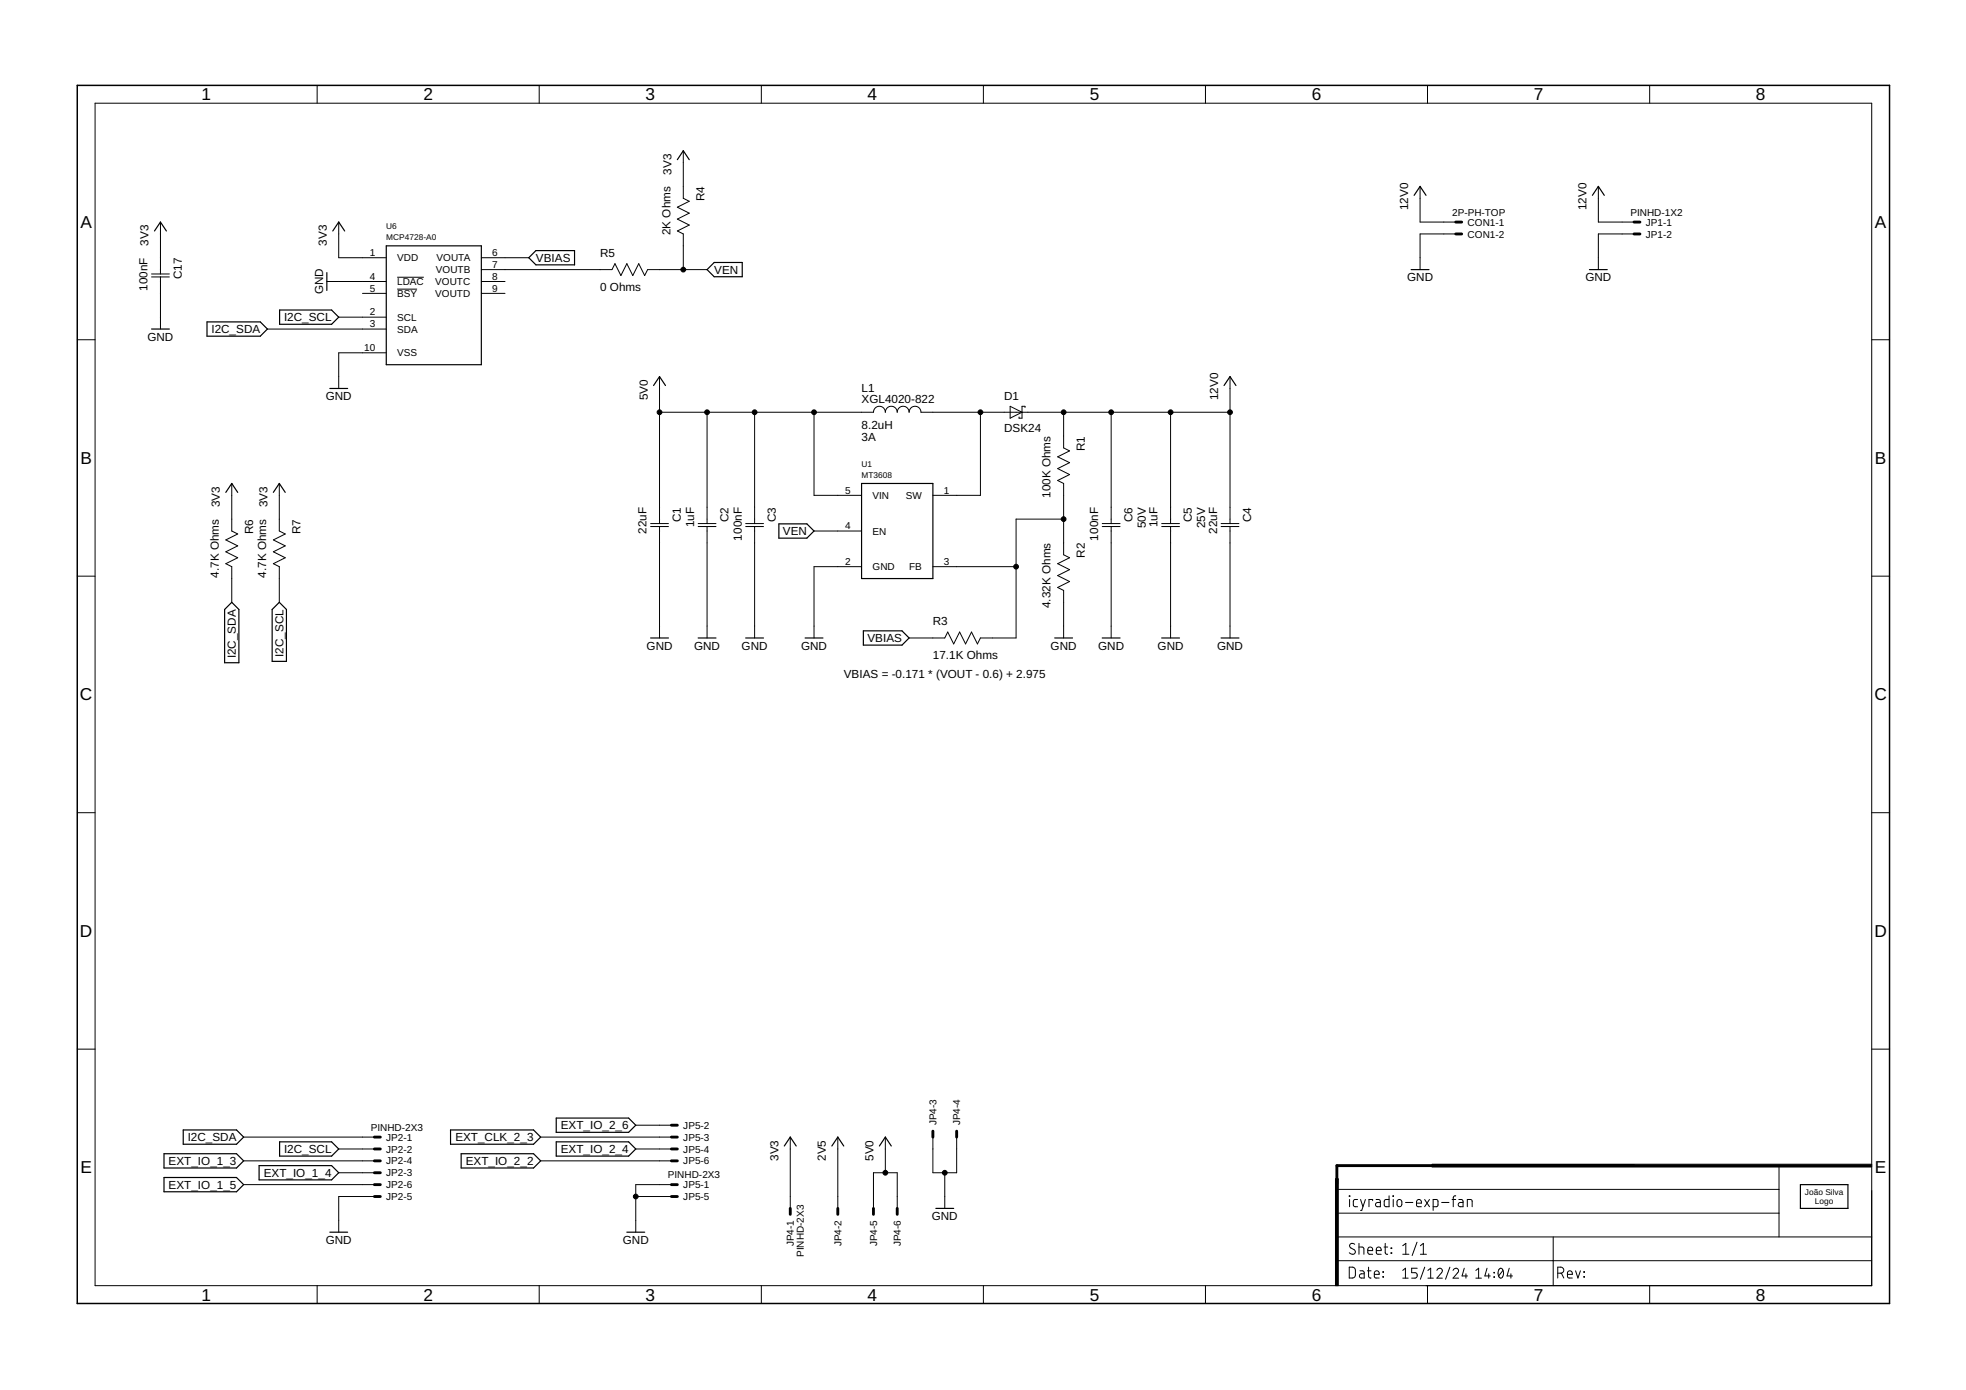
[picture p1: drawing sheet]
<svg xmlns="http://www.w3.org/2000/svg" width="420mm" height="297mm" viewBox="0 0 420 297" stroke-linecap="round" stroke-linejoin="round" font-family="sans-serif">
<g fill="none" stroke="#000" stroke-width=".21">
<path d="M67.8 18.2v3.9M115.2 18.2v3.9M162.7 18.2v3.9M210.2 18.2v3.9M257.6 18.2v3.9M305.1 18.2v3.9M352.6 18.2v3.9M20.3 22.1h379.7v252.6h-379.7zM146 32.2v10.2l1.3 .6-2.5 1.3 2.5 1.3-2.5 1.2 2.5 1.3-2.5 1.3 1.2 .6v7.6M303.5 39.8v7.7h7.6M341.6 39.8v7.7h7.6M32.4 58.5h3.8"/>
<path d="M32.4 59.2h3.8M34.3 47.5v11M34.3 59.2v11.1M72.4 47.5v7.6h10.1M84.9 59.2h5.7M102.9 55.1h10.1M102.9 57.6h27.9l.6-1.3 1.3 2.6 1.3-2.6 1.2 2.6 1.3-2.6 1.3 2.6 .6-1.3h12.7M311.1 50h-7.6v7.6M349.2 50h-7.6v7.6M16.5 72.6h3.8M57.1 70.3h25.4M69.8 60.2h12.7"/>
<path d="M72.4 67.8h10.1M77.5 62.7h5M82.5 75.4h-10.1v7.6M84.9 61.8h4.2M102.9 60.2h5M102.9 62.7h5M400 72.6h3.8M140.9 88.1h45.8a1.27 1.27 0 0 1 1.2-1.3 1.27 1.27 0 0 1 1.3 1.3 1.27 1.27 0 0 1 1.3-1.3 1.27 1.27 0 0 1 1.2 1.3 1.27 1.27 0 0 1 1.3-1.3 1.27 1.27 0 0 1 1.3 1.3 1.27 1.27 0 0 1 1.3-1.3 1.27 1.27 0 0 1 1.2 1.3h66.1M140.9 80.5v31.4M151.1 88.1v23.8M161.3 88.1v23.8M174 88.1v17.8h10.1"/>
<path d="M209.5 88.1v17.8h-10.1M215.9 86.8l2.5 1.3-2.5 1.3zM219.1 87.1v-.3h-.7v2.6h-.6v-.3M227.3 88.1v7.6l1.3 .7-2.6 1.2 2.6 1.3-2.6 1.2 2.6 1.3-2.6 1.3 1.3 .6v15.3l1.3 .6-2.6 1.3 2.6 1.2-2.6 1.3 2.6 1.3-2.6 1.2 1.3 .7v10.1M237.5 88.1v23.8M250.2 88.1v23.8M262.9 80.5v31.4M49.5 103.3v10.2l1.3 .6-2.5 1.3 2.5 1.2-2.5 1.3 2.5 1.3-2.5 1.3 1.2 .6v7.6M59.7 103.3v10.2l1.3 .6-2.6 1.3 2.6 1.2-2.6 1.3 2.6 1.3-2.6 1.3 1.3 .6v7.6M139 111.9h3.9M139 112.5h3.9M140.9 112.5v23.8"/>
<path d="M149.2 111.9h3.8M149.2 112.5h3.8M151.1 112.5v23.8M159.4 111.9h3.8M159.4 112.5h3.8M161.3 112.5v23.8M174 113.5h10.1M227.3 110.9h-10.2v25.4h-7.6l-.6 1.3-1.3-2.5-1.2 2.5-1.3-2.5-1.3 2.5-1.3-2.5-.6 1.2h-7.6M235.6 111.9h3.8M235.6 112.5h3.8M237.5 112.5v23.8M248.3 111.9h3.8"/>
<path d="M248.3 112.5h3.8M250.2 112.5v23.8M261 111.9h3.8M261 112.5h3.8M262.9 112.5v23.8M16.5 123.1h3.8M184.1 121.1h-10.1v15.2M199.4 121.1h17.7M400 123.1h3.8M16.5 173.7h3.8M400 173.7h3.8M16.5 224.2h3.8"/>
<path d="M400 224.2h3.8M52.1 253.2h27.9M52.1 243h27.9M52.1 248.1h27.9M72.4 245.5h7.6M72.4 250.6h7.6M80 255.7h-7.6v7.6M115.5 243h28M115.5 248.1h28M135.9 240.5h7.6M135.9 245.5h7.6M135.9 255.7h7.6"/>
<path d="M143.5 253.2h-7.6v10.1M168.9 243v15.2M179 243v15.2M186.7 258.2v-7.6h5v7.6M189.2 243v7.6M199.4 243v7.6h5v-7.6M201.9 250.6v7.6M285.7 254.2h94.5M285.7 259.2h94.5M288.4 255.5l.1 .2zM288.4 256.3v1.6M290.1 256.3h-.6l-.3 .4 .1 1.1 .8 .1"/>
<path d="M290.8 256.3l.5 1.6M291.8 256.3l-.8 2.4h-.2M293.3 256.6v-.3h-.7v1.6M294.1 256.3h.6l.3 .4v1.2h-.6a.46 .46 0 0 1-.4-.5 .46 .46 0 0 1 .4-.4h.6M296.9 255.5v2.4h-.8l-.3-.4 .1-.9 .2-.3h.8M297.7 255.5l.1 .2zM297.8 256.3v1.6M298.8 256.4l.4-.1a.92 .92 0 0 1 .1 1.5l-.3 .1a.92 .92 0 0 1-.2-1.5zM300.4 257h1.5M302.7 257.1h1.1a.55 .55 0 0 0-.4-.8 .55 .55 0 0 0-.7 .5l.1 1 1 .1M304.5 256.3l1 1.6M305.5 256.3l-1 1.6"/>
<path d="M306.3 257.9h.8l.2-.3v-1l-.2-.3h-.8v2.4M308.1 257h1.6M310.3 256.3h.8M311.1 255.5l-.4 .2-.1 .2v2M311.8 256.3h.6l.3 .4v1.2h-.6a.46 .46 0 0 1-.5-.5 .46 .46 0 0 1 .5-.4h.6M313.6 257.9v-1.6l.9 .1 .1 1.5M380.2 249.1v15.2M67.8 274.7v3.9M115.2 274.7v3.9M162.7 274.7v3.9M210.2 274.7v3.9M257.6 274.7v3.9"/>
<path d="M285.7 269.4h114.3M285.7 264.3h114.3M288.4 270.8h.8l.4 .4v1.5l-.4 .4h-.8zM289.5 265.9a.58 .58 0 0 0-.9-.1 .58 .58 0 0 0 .1 .9l.7 .4a.58 .58 0 0 1 .1 .8 .58 .58 0 0 1-.9 0l-.2-.2M290.4 266.5l1 .1 .1 1.4M290.4 265.7v2.3M290.6 271.6h.7l.2 .3v1.2h-.5a.46 .46 0 0 1-.5-.4 .46 .46 0 0 1 .5-.5h.5M292.2 271.6h.8M292.3 267.3h1a.54 .54 0 0 0-.3-.8 .54 .54 0 0 0-.7 .5l.1 .9 .9 .1M292.5 270.8v1.9l.1 .3 .4 .1M293.7 272.3h1a.54 .54 0 0 0-.3-.7 .54 .54 0 0 0-.7 .5l.1 .9 .9 .1M294.1 267.3h1.1a.54 .54 0 0 0-.4-.8 .54 .54 0 0 0-.7 .5l.1 .9 1 .1"/>
<path d="M295.6 272.8l.1 .1zM295.6 271.8l.1 .1zM295.8 266.5h.8M296 265.7l.1 2.1 .5 .2M297.3 266.7l.1 .1zM297.3 267.7l.1 .1zM299.8 268h1.3M299.8 273.1h1.1M299.8 271.5l.6-.5v2.1M299.8 266.2l.6-.5v2.3M302.8 265.5l-1 2.8M302.9 271h-1.2v1h.7a.59 .59 0 0 1 .5 .6 .59 .59 0 0 1-.5 .5h-.7"/>
<path d="M303.6 268h1.2M303.6 266.2l.6-.5v2.3M304.5 270.8l-.9 2.6M305.1 274.7v3.9M305.2 273.1h1.1M305.2 271.5l.6-.5v2.1M307.1 271.5a.58 .58 0 0 1 .8-.5 .58 .58 0 0 1 .2 1l-1 1.1h1.2M309.9 270.8l-1 2.6M310.5 271.5a.58 .58 0 0 1 .9-.5 .58 .58 0 0 1 .1 1l-1 1.1h1.2M312.9 271l-.4 1.7h1.1M313.3 272.2v.9M315.4 273.1h1.2"/>
<path d="M315.4 271.5l.6-.5v2.1M317.8 271l-.5 1.7h1.2M318.2 272.2v.9M319.3 271.9l.1 .1zM319.3 272.8l.1 .2zM320.4 271.2l.2-.1a.88 .88 0 0 1 .7 1.2l-.1 .3a.51 .51 0 0 1-.5 .5 .51 .51 0 0 1-.5-.5v-.8zM321.2 271.5l-.9 1.2M322.5 271l-.4 1.7h1.1M322.9 272.2v.9M331.9 264.3v10.4M332.9 272.1h.6a.65 .65 0 0 0 .7-.7 .65 .65 0 0 0-.7-.6h-.6v2.3M333.7 272.1l.5 1"/>
<path d="M335 272.3h1a.54 .54 0 0 0-.3-.7 .54 .54 0 0 0-.7 .5l.1 .9 .9 .1M336.7 271.6l.5 1.5 .6-1.5M338.5 271.8l.1 .1zM338.5 272.8l.1 .1zM352.6 274.7v3.9"/>
</g>
<g fill="none" stroke="#000" stroke-width=".25">
<path d="M144.8 34.1l1.2-1.9 1.3 1.9M33 49.4l1.3-1.9 1.3 1.9M69.8 58.3v3.8M71.1 49.4l1.3-1.9 1.3 1.9M82.5 52.5h20.4v25.4h-20.4zM113 55.1l1.5-1.5h8.3v3h-8.3zM152.6 56.1h6v3h-6l-1.5-1.5zM301.6 57.6h3.8M302.2 41.7l1.3-1.9 1.3 1.9M339.7 57.6h3.8M340.3 41.7l1.3-1.9 1.3 1.9M32.4 70.3h3.8"/>
<path d="M44.2 68.8h11.4l1.5 1.5-1.5 1.5h-11.4zM59.8 66.3h11.1l1.5 1.5-1.5 1.5h-11.1zM70.5 83h3.8M139.7 82.4l1.2-1.9 1.3 1.9M261.6 82.4l1.3-1.9 1.2 1.9M48.3 105.2l1.2-1.9 1.3 1.9M58.4 105.2l1.3-1.9 1.3 1.9M166.5 112h5.9l1.6 1.5-1.6 1.5h-5.9zM184.1 103.3h15.3v20.3h-15.3zM48 130.2l1.5-1.5 1.6 1.5v11.4h-3.1zM58.2 130.2l1.5-1.5 1.5 1.5v11.1h-3zM139 136.3h3.9"/>
<path d="M149.2 136.3h3.8M159.4 136.3h3.8M172.1 136.3h3.8M184.5 134.8h8.3l1.5 1.5-1.5 1.6h-8.3zM225.4 136.3h3.8M235.6 136.3h3.8M248.3 136.3h3.8M261 136.3h3.8M118.9 238.9h15.4l1.6 1.6-1.6 1.5h-15.4zM35.1 246.5h15.4l1.6 1.6-1.6 1.5h-15.4zM35.1 251.6h15.4l1.6 1.6-1.6 1.5h-15.4zM39.2 241.5h11.3l1.6 1.5-1.6 1.5h-11.3z"/>
<path d="M55.4 249.1h15.5l1.5 1.5-1.5 1.5h-15.5zM59.8 244h11.1l1.5 1.5-1.5 1.6h-11.1zM96.3 241.5h17.7l1.5 1.5-1.5 1.5h-17.7zM98.6 246.5h15.4l1.5 1.6-1.5 1.5h-15.4zM118.9 244h15.4l1.6 1.5-1.6 1.6h-15.4zM167.6 244.9l1.3-1.9 1.3 1.9M177.8 244.9l1.2-1.9 1.3 1.9M187.9 244.9l1.3-1.9 1.3 1.9M200 258.2h3.8M384.8 253.2h10.1v5h-10.1zM70.5 263.3h3.8M134 263.3h3.8"/>
</g>
<g fill="none" stroke="#000" stroke-width=".61">
<path d="M311.1 47.5h1.3M311.1 50h1.3M349.2 47.5h1.3M349.2 50h1.3M80 253.2h1.3M80 243h1.3M80 245.5h1.3M80 255.7h1.3M80 248.1h1.3M80 250.6h1.3M143.5 253.2h1.3M143.5 240.5h1.3"/>
<path d="M143.5 243h1.3M143.5 245.5h1.3M143.5 255.7h1.3M143.5 248.1h1.3M168.9 258.2v1.3M179 258.2v1.3M186.7 258.2v1.3M191.7 258.2v1.3M199.4 241.7v1.3M204.4 241.7v1.3M349.2 249.1h-63.5v3.8"/>
</g>
<path d="M16.5 18.2h387.3v260.4h-387.3z" fill="none" stroke="#000" stroke-width=".32"/>
<path d="M285.4 251.9h.6v22.8h-.6zM306 248.8h94v.6h-94z" fill="#000" stroke="#000" stroke-width=".21"/>
<g fill="#000" stroke="#000" stroke-width=".21">
<circle cx="146" cy="57.6" r=".51"/>
<circle cx="140.9" cy="88.1" r=".51"/>
<circle cx="151.1" cy="88.1" r=".51"/>
<circle cx="161.3" cy="88.1" r=".51"/>
<circle cx="174" cy="88.1" r=".51"/>
<circle cx="209.5" cy="88.1" r=".51"/>
<circle cx="227.3" cy="88.1" r=".51"/>
<circle cx="237.5" cy="88.1" r=".51"/>
<circle cx="250.2" cy="88.1" r=".51"/>
<circle cx="262.9" cy="88.1" r=".51"/>
<circle cx="227.3" cy="110.9" r=".51"/>
<circle cx="217.1" cy="121.1" r=".51"/>
<circle cx="135.9" cy="255.7" r=".51"/>
<circle cx="189.2" cy="250.6" r=".51"/>
<circle cx="201.9" cy="250.6" r=".51"/>
</g>
<g font-size="3.7">
<text x="43" y="21.4">1</text>
<text x="90.5" y="21.4">2</text>
<text x="138" y="21.4">3</text>
<text x="185.4" y="21.4">4</text>
<text x="232.9" y="21.4">5</text>
<text x="280.3" y="21.4">6</text>
<text x="327.8" y="21.4">7</text>
<text x="375.3" y="21.4">8</text>
<text x="17.2" y="48.6">A</text>
<text x="400.7" y="48.6">A</text>
<text x="17.2" y="99.2">B</text>
<text x="400.7" y="99.2">B</text>
<text x="17.1" y="149.7">C</text>
<text x="400.6" y="149.7">C</text>
<text x="17.1" y="200.2">D</text>
<text x="400.6" y="200.2">D</text>
<text x="17.2" y="250.8">E</text>
<text x="400.7" y="250.8">E</text>
<text x="43" y="277.9">1</text>
<text x="90.5" y="277.9">2</text>
<text x="138" y="277.9">3</text>
<text x="185.4" y="277.9">4</text>
<text x="232.9" y="277.9">5</text>
<text x="280.3" y="277.9">6</text>
<text x="327.8" y="277.9">7</text>
<text x="375.3" y="277.9">8</text>
</g>
<g font-size="2.5">
<text x="143.5" y="37.3" transform="rotate(-90 143.5 37.3)">3V3</text>
<text x="150.6" y="43" transform="rotate(-90 150.6 43)">R4</text>
<text x="301" y="44.9" transform="rotate(-90 301 44.9)">12V0</text>
<text x="339.1" y="44.9" transform="rotate(-90 339.1 44.9)">12V0</text>
<text x="31.7" y="52.5" transform="rotate(-90 31.7 52.5)">3V3</text>
<text x="69.8" y="52.5" transform="rotate(-90 69.8 52.5)">3V3</text>
<text x="143.3" y="50.3" transform="rotate(-90 143.3 50.3)">2K Ohms</text>
<text x="38.8" y="59.7" transform="rotate(-90 38.8 59.7)">C17</text>
<text x="114.5" y="56">VBIAS</text>
<text x="128.3" y="54.8">R5</text>
<text x="152.6" y="58.5">VEN</text>
<text x="31.5" y="62.2" transform="rotate(-90 31.5 62.2)">100nF</text>
<text x="69.1" y="62.9" transform="rotate(-90 69.1 62.9)">GND</text>
<text x="128.3" y="62.2">0 Ohms</text>
<text x="300.7" y="60.2">GND</text>
<text x="338.8" y="60.2">GND</text>
<text x="45.2" y="71.2">I2C_SDA</text>
<text x="60.7" y="68.7">I2C_SCL</text>
<text x="31.5" y="72.8">GND</text>
<text x="184.1" y="83.7">L1</text>
<text x="69.6" y="85.5">GND</text>
<text x="138.4" y="85.5" transform="rotate(-90 138.4 85.5)">5V0</text>
<text x="184.1" y="86.2">XGL4020-822</text>
<text x="214.6" y="85.5">D1</text>
<text x="260.3" y="85.5" transform="rotate(-90 260.3 85.5)">12V0</text>
<text x="184.1" y="94.3">3A</text>
<text x="184.1" y="91.7">8.2uH</text>
<text x="214.6" y="92.4">DSK24</text>
<text x="231.9" y="96.4" transform="rotate(-90 231.9 96.4)">R1</text>
<text x="224.5" y="106.4" transform="rotate(-90 224.5 106.4)">100K Ohms</text>
<text x="47" y="108.4" transform="rotate(-90 47 108.4)">3V3</text>
<text x="57.1" y="108.4" transform="rotate(-90 57.1 108.4)">3V3</text>
<text x="145.5" y="111.6" transform="rotate(-90 145.5 111.6)">C1</text>
<text x="148.3" y="112.7" transform="rotate(-90 148.3 112.7)">1uF</text>
<text x="155.7" y="111.6" transform="rotate(-90 155.7 111.6)">C2</text>
<text x="165.8" y="111.6" transform="rotate(-90 165.8 111.6)">C3</text>
<text x="242" y="111.6" transform="rotate(-90 242 111.6)">C6</text>
<text x="244.9" y="112.9" transform="rotate(-90 244.9 112.9)">50V</text>
<text x="247.4" y="112.7" transform="rotate(-90 247.4 112.7)">1uF</text>
<text x="254.7" y="111.6" transform="rotate(-90 254.7 111.6)">C5</text>
<text x="257.6" y="112.9" transform="rotate(-90 257.6 112.9)">25V</text>
<text x="267.4" y="111.6" transform="rotate(-90 267.4 111.6)">C4</text>
<text x="54.1" y="114.1" transform="rotate(-90 54.1 114.1)">R6</text>
<text x="64.2" y="114.1" transform="rotate(-90 64.2 114.1)">R7</text>
<text x="138.2" y="114.1" transform="rotate(-90 138.2 114.1)">22uF</text>
<text x="158.5" y="115.5" transform="rotate(-90 158.5 115.5)">100nF</text>
<text x="167.3" y="114.4">VEN</text>
<text x="231.9" y="119.2" transform="rotate(-90 231.9 119.2)">R2</text>
<text x="234.7" y="115.5" transform="rotate(-90 234.7 115.5)">100nF</text>
<text x="260.1" y="114.1" transform="rotate(-90 260.1 114.1)">22uF</text>
<text x="46.8" y="123.5" transform="rotate(-90 46.8 123.5)">4.7K Ohms</text>
<text x="56.9" y="123.5" transform="rotate(-90 56.9 123.5)">4.7K Ohms</text>
<text x="224.5" y="129.9" transform="rotate(-90 224.5 129.9)">4.32K Ohms</text>
<text x="185.4" y="137.2">VBIAS</text>
<text x="199.4" y="133.6">R3</text>
<text x="50.4" y="140.7" transform="rotate(-90 50.4 140.7)">I2C_SDA</text>
<text x="60.6" y="140.4" transform="rotate(-90 60.6 140.4)">I2C_SCL</text>
<text x="138.2" y="138.9">GND</text>
<text x="148.3" y="138.9">GND</text>
<text x="158.5" y="138.9">GND</text>
<text x="171.2" y="138.9">GND</text>
<text x="199.4" y="140.9">17.1K Ohms</text>
<text x="224.5" y="138.9">GND</text>
<text x="234.7" y="138.9">GND</text>
<text x="247.4" y="138.9">GND</text>
<text x="260.1" y="138.9">GND</text>
<text x="180.3" y="144.8">VBIAS = -0.171 * (VOUT - 0.6) + 2.975</text>
<text x="40.1" y="243.9">I2C_SDA</text>
<text x="97.3" y="243.9">EXT_CLK_2_3</text>
<text x="119.9" y="241.3">EXT_IO_2_6</text>
<text x="36" y="249">EXT_IO_1_3</text>
<text x="56.4" y="251.5">EXT_IO_1_4</text>
<text x="60.7" y="246.4">I2C_SCL</text>
<text x="99.5" y="249">EXT_IO_2_2</text>
<text x="119.9" y="246.4">EXT_IO_2_4</text>
<text x="166.4" y="248.1" transform="rotate(-90 166.4 248.1)">3V3</text>
<text x="176.5" y="248.1" transform="rotate(-90 176.5 248.1)">2V5</text>
<text x="186.7" y="248.1" transform="rotate(-90 186.7 248.1)">5V0</text>
<text x="36" y="254">EXT_IO_1_5</text>
<text x="199.1" y="260.8">GND</text>
<text x="69.6" y="265.9">GND</text>
<text x="133.1" y="265.9">GND</text>
</g>
<g font-size="2.1">
<text x="310.4" y="46.1">2P-PH-TOP</text>
<text x="348.4" y="46.1">PINHD-1X2</text>
<text x="313.7" y="48.2">CON1-1</text>
<text x="313.7" y="50.8">CON1-2</text>
<text x="351.8" y="48.2">JP1-1</text>
<text x="351.8" y="50.8">JP1-2</text>
<text x="79" y="54.7">1</text>
<text x="79" y="59.8">4</text>
<text x="84.9" y="55.8">VDD</text>
<text x="93.2" y="58.4">VOUTB</text>
<text x="93.3" y="55.8">VOUTA</text>
<text x="105.2" y="54.7">6</text>
<text x="105.2" y="57.3">7</text>
<text x="105.2" y="59.8">8</text>
<text x="79" y="62.3">5</text>
<text x="84.9" y="60.9">LDAC</text>
<text x="84.9" y="63.5">BSY</text>
<text x="93" y="60.9">VOUTC</text>
<text x="93" y="63.5">VOUTD</text>
<text x="105.2" y="62.3">9</text>
<text x="79" y="67.4">2</text>
<text x="79" y="70">3</text>
<text x="84.9" y="68.5">SCL</text>
<text x="84.9" y="71.1">SDA</text>
<text x="77.8" y="75">10</text>
<text x="84.9" y="76.2">VSS</text>
<text x="180.6" y="105.5">5</text>
<text x="186.5" y="106.6">VIN</text>
<text x="193.6" y="106.6">SW</text>
<text x="201.7" y="105.5">1</text>
<text x="180.6" y="113.1">4</text>
<text x="186.5" y="114.2">EN</text>
<text x="180.6" y="120.7">2</text>
<text x="186.5" y="121.9">GND</text>
<text x="194.3" y="121.9">FB</text>
<text x="201.7" y="120.7">3</text>
<text x="79.2" y="241.6">PINHD-2X3</text>
<text x="82.5" y="243.8">JP2-1</text>
<text x="146" y="241.2">JP5-2</text>
<text x="146" y="243.8">JP5-3</text>
<text x="200.1" y="240.5" transform="rotate(-90 200.1 240.5)">JP4-3</text>
<text x="205.2" y="240.5" transform="rotate(-90 205.2 240.5)">JP4-4</text>
<text x="82.5" y="246.3">JP2-2</text>
<text x="82.5" y="251.4">JP2-3</text>
<text x="82.5" y="248.8">JP2-4</text>
<text x="142.7" y="251.8">PINHD-2X3</text>
<text x="146" y="246.3">JP5-4</text>
<text x="146" y="248.8">JP5-6</text>
<text x="82.5" y="256.5">JP2-5</text>
<text x="82.5" y="253.9">JP2-6</text>
<text x="146" y="253.9">JP5-1</text>
<text x="146" y="256.5">JP5-5</text>
<text x="169.7" y="266.4" transform="rotate(-90 169.7 266.4)">JP4-1</text>
<text x="171.8" y="268.6" transform="rotate(-90 171.8 268.6)">PINHD-2X3</text>
<text x="179.8" y="266.4" transform="rotate(-90 179.8 266.4)">JP4-2</text>
<text x="187.4" y="266.4" transform="rotate(-90 187.4 266.4)">JP4-5</text>
<text x="192.5" y="266.4" transform="rotate(-90 192.5 266.4)">JP4-6</text>
</g>
<g font-size="1.8">
<text x="82.5" y="51.3">MCP4728-A0</text>
<text x="82.5" y="49">U6</text>
<text x="184.1" y="99.8">U1</text>
<text x="184.1" y="102.1">MT3608</text>
<text x="385.7" y="255.4">João Silva</text>
<text x="387.9" y="257.3">Logo</text>
</g>
</svg>
